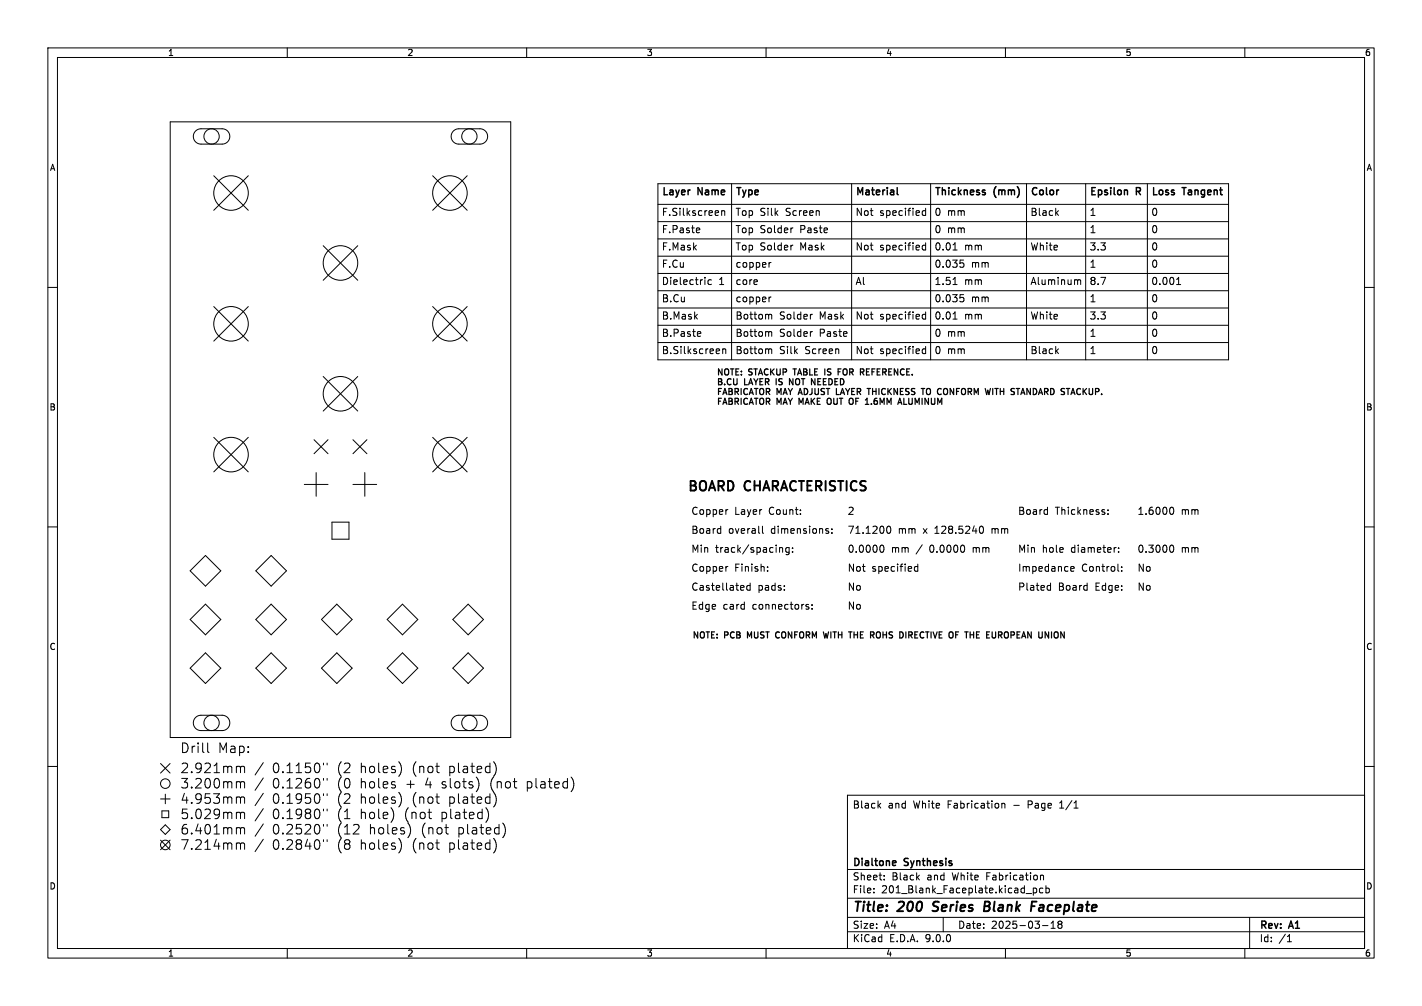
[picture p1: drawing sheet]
<svg xmlns="http://www.w3.org/2000/svg" width="297mm" height="210mm" viewBox="0 0 297 210" stroke-linecap="round" stroke-linejoin="round" font-family="sans-serif">
<g fill="none" stroke="#000" stroke-width=".21">
<path d="M10 10h277v190h-277zM12 12h273v186h-273zM60 10v2M110 10v2M160 10v2M210 10v2M260 10v2M35.6 25.4h71.1v128.6h-71.1zM40.8 27.4l1-.5h4.6a1.6 1.6 0 0 1 1.6 1.6 1.6 1.6 0 0 1-1.6 1.6h-4.4a1.6 1.6 0 0 1-1.5-1 1.6 1.6 0 0 1 .3-1.7zM44.6 36.7l7.3 7.2M51.9 36.7l-7.3 7.2M90.4 36.7l7.2 7.2"/>
<path d="M94.7 27.4l1-.5h4.5a1.6 1.6 0 0 1 1.6 1.6 1.6 1.6 0 0 1-1.6 1.6h-4.4a1.6 1.6 0 0 1-1.5-1 1.6 1.6 0 0 1 .4-1.7zM97.6 36.7l-7.2 7.2M137.4 38.4h119.2v36.7h-119.2zM152.8 38.4v36.7M177.9 38.4v36.7M194.4 38.4v36.7M214.4 38.4v36.7M226.8 38.4v36.7M239.6 38.4v36.7M67.5 51.3l7.2 7.2M74.7 51.3l-7.2 7.2M137.4 53.5h119.2"/>
<path d="M137.4 49.9h119.2M137.4 42.7h119.2M137.4 57.1h119.2M137.4 46.3h119.2M145.9 47.6l.3 .3-.8 .2M146.1 48.5l-.2 .1M148.6 58.5l-.4-.1-.3 .3 .1 .6h.6M150.7 44.1l.2-.1h.4l.1 1M150.7 44v1M161 54.8l-.4 .3M165.6 47.6l-.3 .1M165.6 51.2l-.3 .1"/>
<path d="M171 44l.1 1M172.8 47.7v.2l-.7 .2M193.3 44h-.4l-.3 .3 .2 .6h.5M193.3 43.5v1.5M193.3 50.7v1.5M193.3 51.3l-.4-.1-.3 .3 .2 .6h.5M199 52.2h.9M199 59.4h.9M200.5 54.3h.8M200.7 54.9h.3l.3 .3v.5l-.6 .1M220.6 44.4l.5 .6M221.1 44l-.6 .5"/>
<path d="M225 58.5l.1 .1M225.1 58.6v.8M225.1 58.6l.2-.2 .3 .1 .1 .9M245.7 59.4h.9M245.9 58.3l.3-.4v1.5M10 60h2M44.6 64l7.3 7.2M51.9 64l-7.3 7.2M67.5 78.6l7.2 7.2M74.7 78.6l-7.2 7.2M90.4 64l7.2 7.2M97.6 64l-7.2 7.2"/>
<path d="M137.4 60.7h119.2M137.4 64.3h119.2M137.4 67.9h119.2M137.4 71.5h119.2M145.9 69.2l.4 .1 .1 .3-.7 .1M146.3 70.1l-.4 .1M150.9 73l.3-.2 .3 .1 .1 .9M150.9 72.8v1M160.8 72.8l.4 .2v.8M160.8 65.6l.4 .2v.8M160.8 69.2l.4 .2v.8M161 62l-.4 .3"/>
<path d="M169.7 65.6l-.4 .2M169.7 69.2l-.4 .2M175.1 72.9l.1 .9M176.8 69.3l.1 .3-.7 .1M193.3 65.7l-.4-.1-.3 .3 .2 .6h.5M193.3 65.1v1.5M193.3 72.3v1.5M193.3 72.9l-.4-.1-.3 .3 .2 .7h.5M199 66.6h.9M200.5 61.5h.8M200.7 62.1h.3l.3 .3v.5l-.6 .1M220.6 73.3l.5 .5"/>
<path d="M221.1 72.8l-.6 .6M285 60h2M44.6 91.3l7.3 7.2M51.9 91.3l-7.3 7.2M65.6 91.8l2.9 2.9M66 98.7v4.9M68.5 91.8l-2.9 2.9M73.7 91.8l2.9 2.9M76.2 98.7v4.9M76.6 91.8l-2.9 2.9M90.4 91.3l7.2 7.2M97.6 91.3l-7.2 7.2"/>
<path d="M10 110h2M39.7 119.2l3.2-3.2 3.2 3.2-3.2 3.2zM53.4 119.2l3.2-3.2 3.2 3.2-3.2 3.2zM63.6 101.1h4.9M69.3 109h3.6v3.6h-3.6zM73.7 101.1h5M150.4 110.3l.1 .1M150.5 109.8v1.5M150.5 111.3h-.1M152 118.3h-.3M152 106.4l-.3 .1M159.2 109.8v1.3l.3 .2"/>
<path d="M160.3 119.1v.2M160.3 118.3v.2M162.9 114.4h.5l.1 .9M164.8 114.4l-.4-.1-.3 .3 .1 .6h.6M164.8 114.3v1.2l-.3 .3-.3-.1M165.5 115.2v.1M165.5 114.4v.1M172.9 110.8l.2 .3-.2 .2M172.9 110.3l.1 .1M173.7 111.2v.1M173.7 110.4v.2M183.9 113.9l.2-.1a.8 .8 0 0 1 .5 .7 .8 .8 0 0 1-.5 .8l-.2-.1"/>
<path d="M185.3 110l.2-.2a.8 .8 0 0 1 .6 .8 .8 .8 0 0 1-.6 .7l-.2-.1-.1-.4zM191 119l.3 .3 .4-.1M191.7 118.3h-.4l-.3 .2M191.7 117.8v1.5M203.3 114.3v1M203.5 114.3l-.2 .1M205 109.8a.94 .94 0 0 1 0 1.5M207.2 110.3v1M207.4 110.3l-.2 .2M218.6 106.4l.2 .1M218.8 107.3l-.2 .1M218.8 105.9v1.5"/>
<path d="M223.6 118.8l.7-.2v-.3h-.5l-.2 .2 .1 .7h.6M231.4 107.2v.2M231.4 106.5v.1M233.6 114.4v.1M233.6 115.2v.1M234.3 119.1v.2M234.3 118.3v.2M244.4 113.9l.2-.1a.8 .8 0 0 1 .6 .7 .8 .8 0 0 1-.6 .8l-.2-.1M244.4 106l.2-.1a.8 .8 0 0 1 .6 .7 .8 .8 0 0 1-.6 .8l-.2-.2M285 110h2M39.7 139.5l3.2-3.2 3.2 3.2-3.2 3.2zM42.9 126.1l3.2 3.2-3.2 3.2-3.2-3.2z"/>
<path d="M56.6 126.1l3.2 3.2-3.2 3.2-3.2-3.2zM56.6 136.3l3.2 3.2-3.2 3.2-3.2-3.2zM67.1 139.5l3.2-3.2 3.2 3.2-3.2 3.2zM70.3 126.1l3.2 3.2-3.2 3.2-3.2-3.2zM84.1 136.3l3.2 3.2-3.2 3.2-3.2-3.2zM84.1 126.1l3.2 3.2-3.2 3.2-3.2-3.2zM94.6 139.5l3.2-3.2 3.2 3.2-3.2 3.2zM97.8 126.1l3.2 3.2-3.2 3.2-3.2-3.2zM155.3 122.3l.1 .3-.7 .1M156.7 122.3l-.5-.1-.2 .3 .1 .6h.6M156.7 121.7v1.5M168.7 126.7l.3 .2-.3 .3"/>
<path d="M168.7 126.2h.2M169.6 127v.2M169.6 126.2v.2M219 122.2l.4 .1M219.4 121.7v1.5M219.4 123.1l-.4 .1M33.5 159.4l2 2M35.5 159.4l-2 2M38 159.5l.3-.2 .7 .1a.54 .54 0 0 1 .1 .8l-1.2 1.1h1.3M38.1 155.1a1.01 1.01 0 0 1 1.2 1 1.01 1.01 0 0 1-1.2 1zM40.1 155.8v1.3M40.7 155.8l-.4 .1-.2 .2"/>
<path d="M40.8 149.8l1-.5h4.6a1.6 1.6 0 0 1 1.6 1.6 1.6 1.6 0 0 1-1.6 1.6h-4.4a1.6 1.6 0 0 1-1.5-1 1.6 1.6 0 0 1 .3-1.7zM41.4 155.1v.2M41.4 155.8v1.3M42.3 155.1v1.7l.3 .3M42.8 159.5l.3-.2 .7 .1a.54 .54 0 0 1 .1 .8l-1.2 1.1h1.2M43.4 155.1v1.7l.3 .3M44.7 159.9l.6-.6v2M45.9 157.1v-2l.7 1.4 .7-1.4v2M46.7 160v1.3M48.2 155.9h.8l.1 1.2M49.1 156.2l-.7 .1a.39 .39 0 0 0-.3 .4 .39 .39 0 0 0 .3 .4l.7-.1M49.4 160v1.3"/>
<path d="M50 155.9l.6-.1 .4 .3v.6l-.2 .3h-.8M50 155.8v2M51.9 156.9v.2M51.9 155.9v.2M55 159.2l-1.7 2.6M57.4 159.4l.4-.1a1.25 1.25 0 0 1 0 2h-.2a1.33 1.33 0 0 1-.2-1.9zM59.9 159.9l.6-.6v2M61.9 159.9l.5-.6v2M64.8 159.3h-.9l-.1 1 .2-.2 .7 .1 .2 .2-.1 .7-.3 .2h-.5l-.2-.2M65.9 159.5l.4-.2a1.25 1.25 0 0 1 0 2l-.4-.2a1.68 1.68 0 0 1 0-1.6zM67.6 159.3v.4M68.3 159.3v.4"/>
<path d="M71.3 159a2.29 2.29 0 0 0 0 3.1M71.9 159.5l.3-.2 .7 .1a.54 .54 0 0 1 .1 .8l-1.1 1.1h1.2M75.5 159.3v2M79.1 159.3v1.7l.3 .3M83.3 159a2.29 2.29 0 0 1 0 3.1M86.9 159a2.29 2.29 0 0 0 0 3.1M87.7 160v1.3M91 160h.8M91.3 159.3v1.7l.1 .2 .4 .1M93.9 160v2M94.7 149.8l1-.5h4.5a1.6 1.6 0 0 1 1.6 1.6 1.6 1.6 0 0 1-1.6 1.6h-4.4a1.6 1.6 0 0 1-1.5-1 1.6 1.6 0 0 1 .4-1.7zM95.8 159.3v1.7l.2 .3"/>
<path d="M98.3 160h.8M98.6 159.3v1.7l.1 .2 .4 .1M102.3 159.3v2M103.1 159a2.29 2.29 0 0 1 0 3.1M10 160h2M33.5 175.4l2 2M33.5 166.8h2M33.8 169.3h1.4v1.4h-1.4zM34.5 172.2l1 1-1 1-1-1zM34.5 165.8v2M35.5 175.4l-2 2M37.9 162.5h1.3l-.7 .8a.54 .54 0 0 1 .7 .3v.5l-.2 .3-.8 .1-.3-.2"/>
<path d="M37.9 175.3h1.4l-.9 2M38.5 165.6l-.5 1.4h1.3M39 172.1a.79 .79 0 0 0-1 .9v.7l.2 .3 .6 .1 .3-.2 .1-.7-.2-.2-.6-.1-.4 .3M39 166.4v1.3M39.1 168.9h-1l-.1 1 .3-.2 .7 .1 .2 .2-.1 .7-.3 .2h-.5l-.3-.2M40 161.1v.2M40 164.3v.2M40 167.5v.2M40 170.7v.2M40 173.9v.2M40 177.1v.2M40.9 175.5l.3-.2 .7 .1a.54 .54 0 0 1 0 .8l-1.1 1.1h1.2"/>
<path d="M40.9 162.7l.3-.2 .7 .1a.54 .54 0 0 1 0 .8l-1.1 1.1h1.2M41.2 169l.4-.1a1.25 1.25 0 0 1 0 2h-.2a1.33 1.33 0 0 1-.2-1.9zM41.4 172l-.5 1.4h1.2M41.9 172.8v1.3M42 166.6l-.3 .3h-.4l-.4-.3v-.5l.2-.3 .6-.1 .2 .2a1.32 1.32 0 0 1-.4 1.8h-.4M42 160.2l-.3 .3-.6-.1-.2-.2v-.5l.2-.3 .6-.1 .2 .2a1.32 1.32 0 0 1-.4 1.8h-.4M42.8 177.3h1.1M42.8 169.1l.3-.2 .7 .1a.54 .54 0 0 1 .1 .8l-1.2 1.1h1.2M42.8 175.9l.6-.6v2M43.1 162.6l.4-.1a1.25 1.25 0 0 1 0 2h-.2a1.33 1.33 0 0 1-.2-1.9zM43.1 172.2l.4-.1a1.25 1.25 0 0 1 0 2h-.2a1.33 1.33 0 0 1-.2-1.9zM43.9 165.7h-1l-.1 1 .3-.2 .7 .1 .1 .2v.7l-.3 .2h-.5l-.3-.2"/>
<path d="M44.6 165.7h1.3l-.7 .8a.54 .54 0 0 1 .7 .3v.5l-.2 .3-.8 .1-.3-.2M44.7 161.3h1.2M44.7 174.1h1.2M44.7 172.7l.6-.6v2M45 162.6l.4-.1a1.25 1.25 0 0 1 0 2h-.2a1.33 1.33 0 0 1-.2-1.9zM45.2 175.2l-.5 1.4h1.2M45.7 176v1.3M45.9 169.8l-.4 .3h-.4l-.4-.3v-.5l.2-.3 .6-.1 .3 .2a1.32 1.32 0 0 1-.5 1.8h-.4M46.7 160.2a.5 .5 0 0 1 .9 .1M46.7 173a.5 .5 0 0 1 .9 .1M46.7 163.4a.5 .5 0 0 1 .9 .1M46.7 176.2a.5 .5 0 0 1 .9 .1"/>
<path d="M46.7 166.6a.5 .5 0 0 1 .9 .1M46.7 163.2v1.3M46.7 166.4v1.3M46.7 169.6v1.3M46.7 172.8v1.3M46.7 176v1.3M46.7 169.8a.5 .5 0 0 1 .9 .1M47.6 160.3l.3-.3 .4 .1 .1 1.2M47.6 173.1l.3-.3 .4 .1 .1 1.2M47.6 163.5l.3-.3 .4 .1 .1 1.2M47.6 166.7l.3-.3 .4 .1 .1 1.2M47.6 169.9l.3-.3 .4 .1 .1 1.2"/>
<path d="M47.6 176.3l.3-.3 .4 .1 .1 1.2M47.6 160.3v1M47.6 163.5v1M47.6 166.7v1M47.6 169.9v1M47.6 173.1v1M47.6 176.3v1M49.4 160.2a.5 .5 0 0 1 .8 .1M49.4 173a.5 .5 0 0 1 .8 .1M49.4 163.4a.5 .5 0 0 1 .8 .1M49.4 176.2a.5 .5 0 0 1 .8 .1M49.4 169.8a.5 .5 0 0 1 .8 .1"/>
<path d="M49.4 166.6a.5 .5 0 0 1 .8 .1M49.4 163.2v1.3M49.4 166.4v1.3M49.4 169.6v1.3M49.4 172.8v1.3M49.4 176v1.3M50.2 160.3l.3-.3 .5 .1 .1 1.2M50.2 173.1l.3-.3 .5 .1 .1 1.2M50.2 163.5l.3-.3 .5 .1 .1 1.2M50.2 176.3l.3-.3 .5 .1 .1 1.2M50.2 166.7l.3-.3 .5 .1 .1 1.2M50.2 160.3v1"/>
<path d="M50.2 163.5v1M50.2 166.7v1M50.2 169.9v1M50.2 173.1v1M50.2 176.3v1M50.2 169.9l.3-.3 .5 .1 .1 1.2M55 165.6l-1.7 2.6M55 172l-1.7 2.6M55 168.8l-1.7 2.6M55 162.4l-1.7 2.6M55 175.2l-1.7 2.6M57.3 165.9l.5-.2a1.25 1.25 0 0 1 0 2l-.5-.2a1.68 1.68 0 0 1 0-1.6z"/>
<path d="M57.3 162.7l.5-.2a1.25 1.25 0 0 1 0 2l-.5-.2a1.68 1.68 0 0 1 0-1.6zM57.3 169.1l.5-.2a1.25 1.25 0 0 1 0 2l-.5-.2a1.68 1.68 0 0 1 0-1.6zM57.3 172.3l.5-.2a1.25 1.25 0 0 1 0 2l-.5-.2a1.68 1.68 0 0 1 0-1.6zM57.3 175.5l.5-.2a1.25 1.25 0 0 1 0 2l-.5-.2a1.68 1.68 0 0 1 0-1.6zM59.1 177.1v.2M59.1 161.1v.2M59.1 173.9v.2M59.1 164.3v.2M59.1 167.5v.2M59.1 170.7v.2M59.9 167.7h1.2M59.9 161.3h1.2"/>
<path d="M59.9 172.3l.3-.2 .7 .1a.54 .54 0 0 1 .1 .8l-1.1 1.1h1.2M59.9 175.5l.3-.2 .7 .1a.54 .54 0 0 1 .1 .8l-1.1 1.1h1.2M59.9 163.1l.6-.6v2M59.9 166.3l.6-.6v2M59.9 169.5l.6-.6v2M59.9 170.9h1.2M59.9 164.5h1.2M61.9 161.3h1.1M61.9 162.7l.2-.2 .7 .1a.54 .54 0 0 1 .1 .8l-1.1 1.1h1.2M62.2 176.2l-.3 .3v.6l.3 .2h.4l.4-.4v-.4l-.4-.3M62.2 176.2l-.3-.4 .3-.5h.4l.4 .4-.4 .5M62.2 176.2h.4"/>
<path d="M62.9 172.1h-1v1l.2-.2 .7 .1 .2 .2-.1 .7-.3 .2h-.5l-.2-.2M63 166.6l-.4 .3h-.4l-.3-.3v-.5l.1-.3 .6-.1 .3 .2a1.32 1.32 0 0 1-.5 1.8h-.4M63 169.8l-.4 .3h-.4l-.3-.3v-.5l.1-.3 .6-.1 .3 .2a1.32 1.32 0 0 1-.5 1.8h-.4M63.8 172.3l.2-.2 .7 .1a.54 .54 0 0 1 .1 .8l-1.1 1.1h1.2M64.1 169.8l-.3-.4 .3-.5h.4l.4 .4-.4 .5M64.1 169.8l-.3 .3 .1 .6 .2 .2 .6-.1 .2-.3v-.4l-.4-.3M64.1 169.8h.4M64.2 175.2l-.4 1.4h1.2M64.7 162.5a.79 .79 0 0 0-.9 .9v.7l.1 .3 .6 .1 .3-.2 .1-.7-.2-.2-.6-.1-.3 .3M64.7 176v1.3M64.8 165.7h-.9l-.1 1 .2-.2 .7 .1 .2 .2-.1 .7-.3 .2h-.5l-.2-.2M65.9 165.9l.4-.2a1.25 1.25 0 0 1 0 2l-.4-.2a1.68 1.68 0 0 1 0-1.6z"/>
<path d="M65.9 172.3l.4-.2a1.25 1.25 0 0 1 0 2l-.4-.2a1.68 1.68 0 0 1 0-1.6zM65.9 175.5l.4-.2a1.25 1.25 0 0 1 0 2l-.4-.2a1.68 1.68 0 0 1 0-1.6zM65.9 169.1l.4-.2a1.25 1.25 0 0 1 0 2l-.4-.2a1.68 1.68 0 0 1 0-1.6zM65.9 162.6l.4-.1a1.25 1.25 0 0 1 0 2h-.2a1.33 1.33 0 0 1-.2-1.9zM67.6 162.5v.4M67.6 165.7v.4M67.6 168.9v.4M67.6 172.1v.4M67.6 175.3v.4M68.3 162.5v.4M68.3 165.7v.4M68.3 168.9v.4"/>
<path d="M68.3 172.1v.4M68.3 175.3v.4M71.3 175a2.29 2.29 0 0 0 0 3.1M71.3 162.2a2.29 2.29 0 0 0 0 3.1M71.3 165.4a2.29 2.29 0 0 0 0 3.1M71.3 168.6a2.29 2.29 0 0 0 0 3.1M71.3 171.8a2.29 2.29 0 0 0 0 3.1M71.9 165.9l.3-.2 .7 .1a.54 .54 0 0 1 .1 .8l-1.1 1.1h1.2M71.9 174.1h1.2M71.9 172.7l.6-.6v2M71.9 170.9h1.2M71.9 169.5l.6-.6v2"/>
<path d="M72.2 162.6l.4-.1a1.25 1.25 0 0 1 0 2h-.2a1.33 1.33 0 0 1-.2-1.9zM72.3 176.2l-.4 .3 .1 .6 .3 .2h.4l.4-.4v-.4l-.4-.3M72.3 176.2l-.4-.4 .4-.5h.4l.4 .4-.4 .5M72.3 176.2h.4M73.9 172.3l.2-.2 .7 .1a.54 .54 0 0 1 .1 .8l-1.1 1.1h1.2M75.5 160.2a.5 .5 0 0 1 .8 .1v1M75.5 163.4a.5 .5 0 0 1 .8 .1v1M75.5 176.2a.5 .5 0 0 1 .8 .1v1M75.5 166.6a.5 .5 0 0 1 .8 .1v1M75.5 169.8a.5 .5 0 0 1 .8 .1v1M75.5 162.5v2M75.5 165.7v2"/>
<path d="M75.5 168.9v2M75.5 175.3v2M77.3 160.2a.54 .54 0 0 1 .5-.2 .54 .54 0 0 1 .4 .3v.6a.54 .54 0 0 1-.5 .4 .54 .54 0 0 1-.5-.4zM77.3 166.6a.54 .54 0 0 1 .5-.2 .54 .54 0 0 1 .4 .3v.6a.54 .54 0 0 1-.5 .4 .54 .54 0 0 1-.5-.4zM77.3 176.2a.54 .54 0 0 1 .5-.2 .54 .54 0 0 1 .4 .3v.6a.54 .54 0 0 1-.5 .4 .54 .54 0 0 1-.5-.4zM77.3 163.4a.54 .54 0 0 1 .5-.2 .54 .54 0 0 1 .4 .3v.6a.54 .54 0 0 1-.5 .4 .54 .54 0 0 1-.5-.4zM77.4 173a.5 .5 0 0 1 .8 .1v1M77.4 169.7a.54 .54 0 0 1 .8 .2v.6a.54 .54 0 0 1-.5 .4 .54 .54 0 0 1-.5-.4v-.6zM77.4 172.1v2M79.1 165.7v1.7l.3 .3M79.1 162.5v1.7l.3 .3M79.1 168.9v1.7l.3 .3"/>
<path d="M79.1 175.3v1.7l.3 .3M79.2 173a.54 .54 0 0 1 .5-.2 .54 .54 0 0 1 .4 .3v.6a.54 .54 0 0 1-.5 .4 .54 .54 0 0 1-.5-.4zM80 160.6l1-.2-.1-.3-.6-.1-.3 .3 .1 .9h.8M80 167l1-.2-.1-.3-.6-.1-.3 .3 .1 .9h.8M80 176.6l1-.2-.1-.3-.6-.1-.3 .3 .1 .9h.8M80 163.8l1-.2-.1-.3-.6-.1-.3 .3 .1 .9h.8M80 170.2l1-.2-.1-.3-.6-.1-.3 .3 .1 .9h.8M81 172.1v1.7l.3 .3M81.7 168.6a2.29 2.29 0 0 1 0 3.1M81.9 173.4l1-.2-.1-.3-.6-.1-.3 .3 .1 .9h.8M82.5 160.1l-.5-.1-.2 .3 .1 .2 .6 .2v.5h-.7M82.5 166.5l-.5-.1-.2 .3 .1 .2 .6 .2v.5h-.7"/>
<path d="M82.5 163.3l-.5-.1-.2 .3 .1 .2 .6 .2v.5h-.7M82.5 176.1l-.5-.1-.2 .3 .1 .2 .6 .2v.5h-.7M83.3 165.4a2.29 2.29 0 0 1 0 3.1M83.3 175a2.29 2.29 0 0 1 0 3.1M84.4 172.9l-.5-.1-.2 .3 .1 .2 .6 .2v.5h-.7M85 163.7h1.5M85.2 171.8a2.29 2.29 0 0 1 0 3.1M85.3 168.6a2.29 2.29 0 0 0 0 3.1M85.8 163v1.5M86 169.8a.5 .5 0 0 1 .9 .1v1M86 169.6v1.3M86.9 165.4a2.29 2.29 0 0 0 0 3.1"/>
<path d="M86.9 175a2.29 2.29 0 0 0 0 3.1M87.7 160.2a.5 .5 0 0 1 .8 .1v1M87.7 176.2a.5 .5 0 0 1 .8 .1v1M87.7 166.6a.5 .5 0 0 1 .8 .1v1M87.7 166.4v1.3M87.7 176v1.3M87.9 169.7a.54 .54 0 0 1 .9 .2v.6a.54 .54 0 0 1-.5 .4 .54 .54 0 0 1-.5-.4v-.6zM88.8 171.8a2.29 2.29 0 0 0 0 3.1M89.4 162.4l-.5 1.4h1.2M89.4 169.6h.7M89.5 160.2a.54 .54 0 0 1 .5-.2 .54 .54 0 0 1 .4 .3v.6a.54 .54 0 0 1-.5 .4 .54 .54 0 0 1-.5-.4zM89.5 166.6a.54 .54 0 0 1 .5-.2 .54 .54 0 0 1 .4 .3v.6a.54 .54 0 0 1-.5 .4 .54 .54 0 0 1-.5-.4z"/>
<path d="M89.5 176.2a.54 .54 0 0 1 .5-.2 .54 .54 0 0 1 .4 .3v.6a.54 .54 0 0 1-.5 .4 .54 .54 0 0 1-.5-.4zM89.6 173a.5 .5 0 0 1 .8 .1v1M89.6 172.8v1.3M89.7 168.9v1.7l.1 .2 .3 .1M89.9 163.2v1.3M91 176h.8M91 166.4h.8M91.3 165.7v1.7l.1 .2 .4 .1M91.3 175.3v1.7l.1 .2 .4 .1M91.4 173a.54 .54 0 0 1 .5-.2 .54 .54 0 0 1 .4 .3v.6a.54 .54 0 0 1-.5 .4 .54 .54 0 0 1-.5-.4zM92.3 169.7l.6-.1 .4 .3v.6l-.2 .3h-.8M92.3 169.6v2"/>
<path d="M92.9 172.8h.8M93.1 163.3l-.5-.1-.3 .3 .1 .2 .7 .2v.5h-.8M93.2 172.1v1.7l.1 .2 .4 .1M93.9 160.1l.6-.1 .4 .3v.6l-.2 .3h-.8M93.9 166.5l.6-.1 .4 .3v.6l-.2 .3h-.8M93.9 176.1l.6-.1 .4 .3v.6l-.2 .3h-.8M93.9 166.4v2M93.9 176v2M94 162.5v1.7l.3 .3M94.1 168.9v1.7l.3 .3M95.1 163.4a.54 .54 0 0 1 .5-.2 .54 .54 0 0 1 .4 .3v.6a.54 .54 0 0 1-.5 .4 .54 .54 0 0 1-.5-.4zM95.2 169.7h.7l.1 1.2"/>
<path d="M95.8 165.7v1.7l.2 .3M95.8 175.3v1.7l.2 .3M95.9 172.9l.5-.1 .4 .3v.6l-.2 .3h-.7M95.9 172.8v2M96 170l-.6 .1a.39 .39 0 0 0-.3 .4 .39 .39 0 0 0 .3 .4l.6-.1M96.6 163.2h.8M96.7 169.6h.8M96.8 160.1h.8l.1 1.2M96.8 176.1h.8l.1 1.2M96.8 166.5h.8l.1 1.2M96.9 162.5v1.7l.1 .2 .4 .1M97 168.9v1.7l.1 .2 .4 .1"/>
<path d="M97.7 166.8l-.7 .1a.39 .39 0 0 0-.3 .4 .39 .39 0 0 0 .3 .4l.7-.1M97.7 160.4l-.7 .1a.39 .39 0 0 0-.3 .4 .39 .39 0 0 0 .3 .4l.7-.1M97.7 176.4l-.7 .1a.39 .39 0 0 0-.3 .4 .39 .39 0 0 0 .3 .4l.7-.1M97.7 172.1v1.7l.2 .3M98 170.2l1-.2-.1-.3-.6-.1-.3 .3 .1 .9h.8M98.3 176h.8M98.3 166.4h.8M98.6 165.7v1.7l.1 .2 .4 .1M98.6 175.3v1.7l.1 .2 .4 .1M98.7 172.9h.8l.1 1.2M98.7 163.3l-.5-.1-.3 .3 .1 .2 .7 .2v.5h-.8M99.5 162.2a2.29 2.29 0 0 1 0 3.1"/>
<path d="M99.6 173.2l-.7 .1a.39 .39 0 0 0-.3 .4 .39 .39 0 0 0 .3 .4l.7-.1M99.7 160.6l.9-.2-.1-.3-.6-.1-.2 .3 .1 .9h.7M99.7 167l.9-.2-.1-.3-.6-.1-.2 .3 .1 .9h.7M99.7 176.6l.9-.2-.1-.3-.6-.1-.2 .3 .1 .9h.7M100.2 172.8h.8M100.5 172.1v1.7l.1 .2 .4 .1M100.7 169.7l-.6-.1-.3 .3v.6l.1 .3h.8M100.7 168.9v2M101.5 168.6a2.29 2.29 0 0 1 0 3.1M101.6 173.4l.9-.2-.1-.3-.5-.1-.3 .3 .1 .9h.7M102.3 160.1l-.5-.1-.4 .3v.6l.2 .3h.7M102.3 166.5l-.5-.1-.4 .3v.6l.2 .3h.7"/>
<path d="M102.3 165.7v2M102.3 175.3v2M102.3 176.1l-.5-.1-.4 .3v.6l.2 .3h.7M103.1 175a2.29 2.29 0 0 1 0 3.1M103.1 165.4a2.29 2.29 0 0 1 0 3.1M103.1 162.2a2.29 2.29 0 0 0 0 3.1M103.9 163.4a.5 .5 0 0 1 .8 .1v1M103.9 163.2v1.3M104.2 172.9l-.5-.1-.4 .3v.6l.2 .3h.7M104.2 172.1v2M105 171.8a2.29 2.29 0 0 1 0 3.1M105.7 163.4a.54 .54 0 0 1 .5-.2 .54 .54 0 0 1 .4 .3v.6a.54 .54 0 0 1-.5 .4 .54 .54 0 0 1-.5-.4z"/>
<path d="M107.2 163.2h.7M107.5 162.5v1.7l.1 .2 .3 .1M110.1 163.3l.6-.1 .4 .3v.6l-.2 .3h-.8M110.1 163.2v2M111.9 162.5v1.7l.3 .3M113 163.3h.8l.1 1.2M113.9 163.6l-.7 .1a.39 .39 0 0 0-.3 .4 .39 .39 0 0 0 .3 .4l.7-.1M114.5 163.2h.8M114.8 162.5v1.7l.1 .2 .4 .1M115.9 163.8l.9-.2-.1-.3-.6-.1-.2 .3v.9h.8M118.5 163.3l-.6-.1-.3 .3v.6l.2 .3h.7M118.5 162.5v2"/>
<path d="M119.3 162.2a2.29 2.29 0 0 1 0 3.1M177 166h108v32h-108zM183.5 168.1l.5 .6M184 167.7l-.6 .6M209.2 167.7v1M209.2 167.8l.3-.1 .3 .1 .1 .9M224.3 168.7h.9M285 160h2M60 198v2M110 198v2M160 198v2M177 194.5h108"/>
<path d="M177 191.5h108M177 187.5h108M177 181.5h108M182.5 186.3v.1M182.5 185.5v.1M184.7 183.6v.1M184.7 182.8v.1M197 191.5v3M210 198v2M214.3 186.5h1.2M215.8 185.4v1.5M215.8 185.5l.4-.1 .3 .3-.1 .6h-.6"/>
<path d="M217.3 182.7v1M217.3 182.8l.2-.1 .4 .1 .1 .9M217.7 193.2h1.2M217.8 185.5l-.4-.1-.3 .3 .1 .6h.6M218.5 185.5l.4-.1 .3 .3-.2 .6h-.5M218.5 184.9v1.5M219.5 193.8h.9M219.5 192.7l.5-.4v1.5M221 192.4v.3l.2 .2M221.2 192.9l-.2 .3v.5l.2 .1h.3l.3-.3-.1-.4-.2-.2M221.2 192.9h.3M221.7 192.4l.1 .3-.3 .2"/>
<path d="M260 198v2M261 191.5v6.5M268.9 196.6h.8M269 195.5l.3-.4v1.5"/>
<circle cx="44.2" cy="28.5" r="1.6"/>
<circle cx="98" cy="28.5" r="1.6"/>
<circle cx="48.3" cy="40.3" r="3.6"/>
<circle cx="71.1" cy="54.9" r="3.6"/>
<circle cx="94" cy="40.3" r="3.6"/>
<circle cx="48.3" cy="67.6" r="3.6"/>
<circle cx="94" cy="67.6" r="3.6"/>
<circle cx="48.3" cy="94.9" r="3.6"/>
<circle cx="71.1" cy="82.2" r="3.6"/>
<circle cx="94" cy="94.9" r="3.6"/>
<circle cx="44.2" cy="150.9" r="1.6"/>
<circle cx="98" cy="150.9" r="1.6"/>
<circle cx="34.5" cy="163.6" r="1"/>
<circle cx="34.5" cy="176.4" r="1"/>
</g>
<g fill="none" stroke="#000" stroke-width=".4">
<path d="M145.2 100.6l-.3-.2h-.7v2M146.2 100.7a.68 .68 0 0 1 1.2 0M148.1 102.4l.6-2 .7 2M151.1 100.6l-.3-.2h-.7v2M153 100.7l-.5-.3h-.4v2M156.7 100.6l-.1-.1a.72 .72 0 0 0-.9 .2M157.6 100.4v2M158.7 100.4v2M159.4 102.4l.7-2 .6 2M162.4 100.6l-.2-.2h-.8v2M163.1 102.4l.7-2 .6 2M166.2 100.6v-.1a.72 .72 0 0 0-1 .2"/>
<path d="M166.8 100.4h1.2M167.4 100.4v2M169.6 100.4h-1v2M171.5 100.6l-.3-.2h-.8v2M172.4 100.4v2M174.4 100.5l-.7-.1-.3 .2M175 100.4h1.2M175.6 100.4v2M176.8 100.4v2M178.9 100.6l-.1-.1a.72 .72 0 0 0-.9 .2M180.8 100.5l-.7-.1-.3 .2M194.7 190.1l.3 .1"/>
<path d="M195.1 188.4l-.1 .6M205.6 189.2h.7M206.3 189.2l.3 .1M206.4 188.2h-.7l-.2 2 1-.1M206.5 189.1l-.2 .1M215.4 189.2h.7M215.6 188.2h.9M217.1 189.5l-.1 .6"/>
</g>
<g fill="none" stroke="#000" stroke-width=".3">
<path d="M138.7 39.2v1.5M144 39.7h.1M146.6 39.2v1.5l-.8-1.5v1.5M153.9 39.2h.8M154.3 39.2v1.5M182.2 39.2v1.2M185.3 39.2v.1M186.6 39.7l.1 1M187.4 39.2v1.2l.2 .3M195.5 39.2h.8M195.9 39.2v1.5M196.8 39.2v1.5"/>
<path d="M198.2 39.2v.1M200.2 39.2v1.5M205.2 39.9l.6 .5-.2 .3-.4-.1M205.7 39.7h-.3l-.2 .2M208 38.9l-.3 .5M212.5 38.9l.2 .5M216.6 39.3l-.5-.1-.3 .2M218.6 39.2v1.2M221.1 39.7h-.3M228.8 39.2h-.7v1.5M232 39.2v.1M232.7 39.2v1.2"/>
<path d="M234.9 39.7h.5l.1 1M238.1 39.3l-.8-.1v1.5M240.9 39.2v1.5M246.9 39.2h.8M247.3 39.2v1.5M254.9 39.2v1.2M179.2 40.7v-1.5l.5 1 .5-1v1.5M186.7 40.6l-.2 .1M186.7 40l-.2 .1M186.9 179.7l.2 .3-.7 .2M187.1 180.6l-.2 .1"/>
</g>
<g fill="none" stroke="#000" stroke-width=".25">
<path d="M165.6 77h.7M175.1 77h.6M176.1 77.2v.9M181 77.6h.4M181.6 77h-.6v1.3h.6M164.9 80.3v-1.2l.7 1.2M182 84.3v.1M188.8 83.1v1.3h.6M193.6 82.2l.2 .2 .4-.1M194.2 81.2l-.4-.1-.2 .2M197.6 81.1l.3 .4M197.9 81.9l-.3 .5"/>
<path d="M207.8 81.1h.7M208.1 81.1v1.3M213.6 81.1l.5 1.3M156.5 132.8l-.4-.9v1.3M162.2 133.1h.5M162.2 132h.5M173.1 131.9l-.3 1.3-.3-.9M178.4 132.5h.7M183.3 131.9a.43 .43 0 0 1 .6 .4v.5a.43 .43 0 0 1-.6 .4M189.8 131.9h.5l.2 .3-.1 .3-.6 .1M190.1 132.6l.4 .6M209.8 133l.5 .2"/>
<path d="M210.3 131.9l-.5 .2M222.3 131.9v1.3l-.7-1.3v1.3"/>
</g>
<g font-size="2.8">
<text x="143.5" y="103.5">BOARD</text>
<text x="155.6" y="103.5">CHARACTERISTICS</text>
<text x="178" y="190.9">Title:</text>
<text x="187.7" y="190.9">200</text>
<text x="195.7" y="190.9">Series</text>
<text x="207.2" y="190.9">Blank</text>
<text x="217.8" y="190.9">Faceplate</text>
</g>
<g font-size="2.1">
<text x="138.2" y="41.5">Layer</text>
<text x="145.8" y="41.5">Name</text>
<text x="153.5" y="41.5">Type</text>
<text x="178.6" y="41.5">Material</text>
<text x="195.1" y="41.5">Thickness</text>
<text x="207.6" y="41.5">(mm)</text>
<text x="215.1" y="41.5">Color</text>
<text x="227.5" y="41.5">Epsilon</text>
<text x="237.4" y="41.5">R</text>
<text x="240.4" y="41.5">Loss</text>
<text x="247.1" y="41.5">Tangent</text>
<text x="138.2" y="45.2">F.Silkscreen</text>
<text x="153.5" y="45.2">Top Silk</text>
<text x="163.8" y="45.2">Screen</text>
<text x="178.6" y="45.2">Not</text>
<text x="183.5" y="45.2">specified</text>
<text x="195.1" y="45.2">0 mm</text>
<text x="215.1" y="45.2">Black</text>
<text x="227.5" y="45.2">1</text>
<text x="240.4" y="45.2">0</text>
<text x="138.2" y="52.4">F.Mask</text>
<text x="138.2" y="48.8">F.Paste</text>
<text x="153.5" y="52.4">Top Solder</text>
<text x="153.5" y="48.8">Top Solder</text>
<text x="166.8" y="52.4">Mask</text>
<text x="166.8" y="48.8">Paste</text>
<text x="178.6" y="52.4">Not</text>
<text x="183.5" y="52.4">specified</text>
<text x="195.1" y="48.8">0 mm</text>
<text x="195.1" y="52.4">0.01</text>
<text x="201.3" y="52.4">mm</text>
<text x="215.1" y="52.4">White</text>
<text x="227.5" y="48.8">1</text>
<text x="227.5" y="52.4">3.3</text>
<text x="240.4" y="52.4">0</text>
<text x="240.4" y="48.8">0</text>
<text x="138.2" y="56">F.Cu</text>
<text x="138.2" y="59.6">Dielectric</text>
<text x="149.9" y="59.6">1</text>
<text x="153.5" y="59.6">core</text>
<text x="153.5" y="56">copper</text>
<text x="178.6" y="59.6">Al</text>
<text x="195.1" y="59.6">1.51</text>
<text x="195.1" y="56">0.035</text>
<text x="201.3" y="59.6">mm</text>
<text x="202.7" y="56">mm</text>
<text x="215.1" y="59.6">Aluminum</text>
<text x="227.5" y="59.6">8.7</text>
<text x="227.5" y="56">1</text>
<text x="240.4" y="56">0</text>
<text x="240.4" y="59.6">0.001</text>
<text x="138.2" y="63.2">B.Cu</text>
<text x="153.5" y="63.2">copper</text>
<text x="195.1" y="63.2">0.035</text>
<text x="202.7" y="63.2">mm</text>
<text x="227.5" y="63.2">1</text>
<text x="240.4" y="63.2">0</text>
<text x="138.2" y="66.8">B.Mask</text>
<text x="138.2" y="70.5">B.Paste</text>
<text x="153.5" y="70.5">Bottom</text>
<text x="153.5" y="66.8">Bottom</text>
<text x="162.6" y="70.5">Solder</text>
<text x="162.6" y="66.8">Solder</text>
<text x="170.9" y="70.5">Paste</text>
<text x="170.9" y="66.8">Mask</text>
<text x="178.6" y="66.8">Not</text>
<text x="183.5" y="66.8">specified</text>
<text x="195.1" y="66.8">0.01</text>
<text x="195.1" y="70.5">0 mm</text>
<text x="201.3" y="66.8">mm</text>
<text x="215.1" y="66.8">White</text>
<text x="227.5" y="66.8">3.3</text>
<text x="227.5" y="70.5">1</text>
<text x="240.4" y="66.8">0</text>
<text x="240.4" y="70.5">0</text>
<text x="138.2" y="74.1">B.Silkscreen</text>
<text x="153.5" y="74.1">Bottom</text>
<text x="162.6" y="74.1">Silk</text>
<text x="167.9" y="74.1">Screen</text>
<text x="178.6" y="74.1">Not</text>
<text x="183.5" y="74.1">specified</text>
<text x="195.1" y="74.1">0 mm</text>
<text x="215.1" y="74.1">Black</text>
<text x="227.5" y="74.1">1</text>
<text x="240.4" y="74.1">0</text>
<text x="144.3" y="107.9">Copper</text>
<text x="153.5" y="107.9">Layer</text>
<text x="160.9" y="107.9">Count:</text>
<text x="176.9" y="107.9">2</text>
<text x="212.5" y="107.9">Board</text>
<text x="220.4" y="107.9">Thickness:</text>
<text x="237.4" y="107.9">1.6000</text>
<text x="246.7" y="107.9">mm</text>
<text x="144.3" y="111.9">Board</text>
<text x="152.2" y="111.9">overall</text>
<text x="161.3" y="111.9">dimensions:</text>
<text x="176.9" y="111.9">71.1200</text>
<text x="187.6" y="111.9">mm</text>
<text x="193.1" y="111.9">x</text>
<text x="195.7" y="111.9">128.5240</text>
<text x="207.9" y="111.9">mm</text>
<text x="144.3" y="119.8">Copper</text>
<text x="144.3" y="115.8">Min</text>
<text x="149.5" y="115.8">track/spacing:</text>
<text x="153.5" y="119.8">Finish:</text>
<text x="176.9" y="119.8">Not</text>
<text x="176.9" y="115.8">0.0000</text>
<text x="182.1" y="119.8">specified</text>
<text x="186.2" y="115.8">mm</text>
<text x="191.7" y="115.8">/</text>
<text x="194.7" y="115.8">0.0000</text>
<text x="204" y="115.8">mm</text>
<text x="212.5" y="119.8">Impedance</text>
<text x="212.5" y="115.8">Min</text>
<text x="217.7" y="115.8">hole</text>
<text x="224" y="115.8">diameter:</text>
<text x="225.9" y="119.8">Control:</text>
<text x="237.4" y="119.8">No</text>
<text x="237.4" y="115.8">0.3000</text>
<text x="246.7" y="115.8">mm</text>
<text x="144.3" y="123.8">Castellated</text>
<text x="158.3" y="123.8">pads:</text>
<text x="176.9" y="123.8">No</text>
<text x="212.5" y="123.8">Plated</text>
<text x="221.1" y="123.8">Board</text>
<text x="229" y="123.8">Edge:</text>
<text x="237.4" y="123.8">No</text>
<text x="144.3" y="127.7">Edge</text>
<text x="151.1" y="127.7">card</text>
<text x="157.4" y="127.7">connectors:</text>
<text x="176.9" y="127.7">No</text>
<text x="178" y="169">Black</text>
<text x="185.4" y="169">and</text>
<text x="190.8" y="169">White</text>
<text x="198" y="169">Fabrication</text>
<text x="211.9" y="169">-</text>
<text x="215" y="169">Page</text>
<text x="221.8" y="169">1/1</text>
<text x="178" y="184">Sheet:</text>
<text x="178" y="181.2">Dialtone</text>
<text x="186.2" y="184">Black</text>
<text x="189" y="181.2">Synthesis</text>
<text x="193.7" y="184">and</text>
<text x="199" y="184">White</text>
<text x="206.2" y="184">Fabrication</text>
<text x="178" y="186.7">File:</text>
<text x="184.1" y="186.7">201_Blank_Faceplate.kicad_pcb</text>
<text x="178" y="196.9">KiCad</text>
<text x="178" y="194.1">Size:</text>
<text x="184.7" y="194.1">A4</text>
<text x="185.7" y="196.9">E.D.A.</text>
<text x="193.3" y="196.9">9.0.0</text>
<text x="200" y="194.1">Date:</text>
<text x="207" y="194.1">2025-03-18</text>
<text x="263" y="194.3">Rev:</text>
<text x="263" y="196.9">Id:</text>
<text x="267.1" y="196.9">/1</text>
<text x="269.4" y="194.3">A1</text>
</g>
<g font-size="1.8">
<text x="35" y="11.9">1</text>
<text x="85" y="11.9">2</text>
<text x="135" y="11.9">3</text>
<text x="185" y="11.9">4</text>
<text x="235" y="11.9">5</text>
<text x="285" y="11.9">6</text>
<text x="10.3" y="35.9">A</text>
<text x="285.4" y="35.9">A</text>
<text x="149.6" y="78.4">NOTE:</text>
<text x="149.6" y="80.5">B.CU</text>
<text x="149.6" y="82.5">FABRICATOR MAY ADJUST LAYER THICKNESS</text>
<text x="155.6" y="80.5">LAYER IS</text>
<text x="156.5" y="78.4">STACKUP</text>
<text x="165.9" y="80.5">NOT</text>
<text x="166.3" y="78.4">TABLE IS</text>
<text x="171.1" y="80.5">NEEDED</text>
<text x="176.6" y="78.4">FOR</text>
<text x="181.8" y="78.4">REFERENCE.</text>
<text x="194.7" y="82.5">TO</text>
<text x="198.4" y="82.5">CONFORM</text>
<text x="209" y="82.5">WITH</text>
<text x="214.8" y="82.5">STANDARD STACKUP.</text>
<text x="10.3" y="85.9">B</text>
<text x="149.6" y="84.6">FABRICATOR MAY MAKE OUT</text>
<text x="179" y="84.6">OF</text>
<text x="182.9" y="84.6">1.6MM</text>
<text x="190.3" y="84.6">ALUMINUM</text>
<text x="285.3" y="85.9">B</text>
<text x="10.3" y="135.9">C</text>
<text x="144.5" y="133.4">NOTE:</text>
<text x="151.4" y="133.4">PCB</text>
<text x="156.7" y="133.4">MUST</text>
<text x="163.1" y="133.4">CONFORM</text>
<text x="173.7" y="133.4">WITH</text>
<text x="179.5" y="133.4">THE</text>
<text x="184.4" y="133.4">ROHS</text>
<text x="191" y="133.4">DIRECTIVE</text>
<text x="201.9" y="133.4">OF</text>
<text x="205.8" y="133.4">THE</text>
<text x="210.7" y="133.4">EUROPEAN</text>
<text x="285.3" y="135.9">C</text>
<text x="10.3" y="185.9">D</text>
<text x="285.3" y="185.9">D</text>
<text x="35" y="199.9">1</text>
<text x="85" y="199.9">2</text>
<text x="135" y="199.9">3</text>
<text x="185" y="199.9">4</text>
<text x="235" y="199.9">5</text>
<text x="285" y="199.9">6</text>
</g>
</svg>
